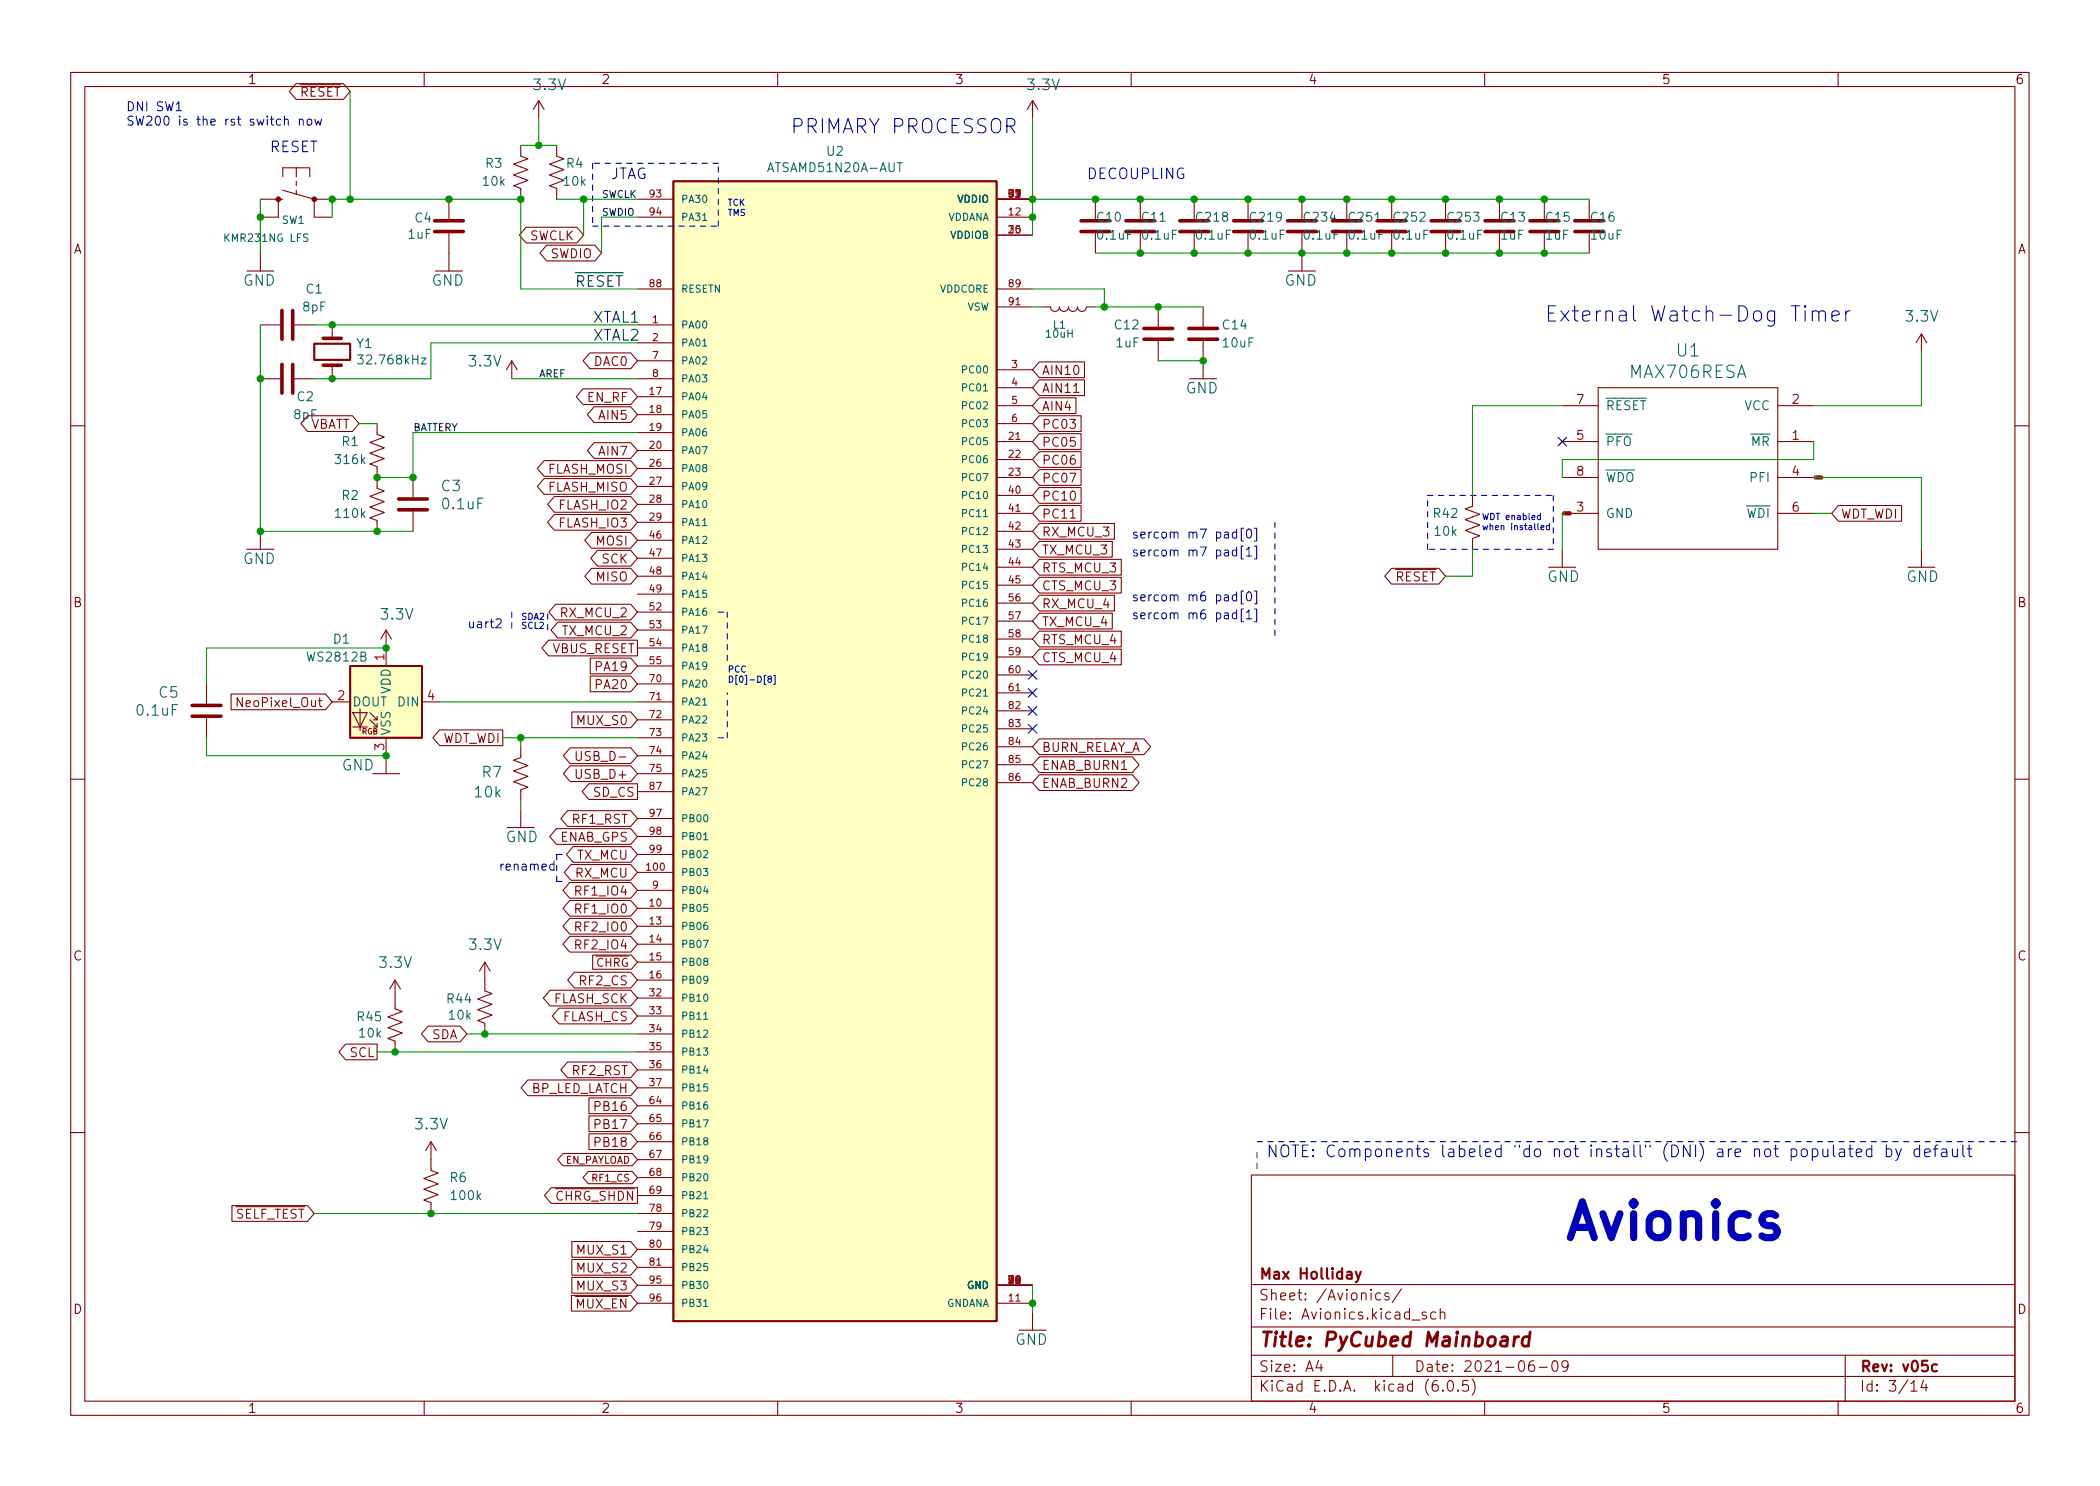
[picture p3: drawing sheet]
<svg xmlns="http://www.w3.org/2000/svg" width="297mm" height="210mm" viewBox="0 0 297 210" stroke-linecap="round" stroke-linejoin="round" font-family="sans-serif">
<g fill="none" stroke="#840000" stroke-width=".15">
<path d="M10 10.2h277v190.1h-277zM12 12.2h273v186.1h-273zM41.9 11.8h6.7l.9 1.1-.9 1.2h-6.7l-1-1.2zM60 10.2v2M76.2 14.2l-.8 1.3M76.2 14.2l.8 1.3M76.2 14.2v2.6M110 10.2v2M146 14.2v2.6M146 14.2l-.7 1.3M146 14.2l.8 1.3M160 10.2v2"/>
<path d="M210 10.2v2M260 10.2v2M34.9 38.3h3.8M36.8 28.2h3.2M36.8 35.8v2.5M39.4 28.2v2.5h-2.6M40 26.9l4.4 1.3M40 25v-1.3h3.8v1.3M41.9 23.7v1.3M41.9 25.6v.7M41.9 26.9v.7M44.4 28.2v2.5h2.6"/>
<path d="M44.4 28.2h2.6M61.6 38.3h3.8M63.5 28.2v2.8M63.5 33v5.3M73.7 20.6v1.5l1 .4-2.1 .7 2.1 .8-2.1 .8 2.1 .7-2.1 .8 1.1 .4v1.5M74.4 32.2h7.2l.9 1.1-.9 1.1h-7.2l-.9-1.1zM77.3 34.7h6.8l1 1.1-1 1.1h-6.8l-.9-1.1zM78.7 20.6v1.5l1.1 .4-2.1 .7 2.1 .8-2.1 .8 2.1 .7-2.1 .8 1 .4v1.5M90.2 30.7h5M90.2 28.2h5M141 30.7h5M141 33.3h5"/>
<path d="M141 28.2h5M154.9 28.2v2.8M154.9 33v2.8M161.3 28.2v2.8M161.3 33v2.8M168.9 28.2v2.8M168.9 33v2.8M176.5 28.2v2.8M176.5 33v2.8M182.2 38.3h3.9M184.1 28.2v2.8M184.1 33v5.3"/>
<path d="M190.5 28.2v2.8M190.5 33v2.8M196.8 28.2v2.8M196.8 33v2.8M204.5 28.2v2.8M204.5 33v2.8M212.1 28.2v2.8M212.1 33v2.8M218.4 28.2v2.8M218.4 33v2.8M224.8 28.2v2.8M224.8 33v2.8"/>
<path d="M36.8 46h2.8M36.8 53.6h2.8M41.7 46h2.7M41.7 53.6h2.7M43.5 58.8h6.3l1 1.1-1 1.1h-6.3l-.9-1.1zM47 46v1.9M47 51.7v1.9M53.3 59.9v1.6l1.1 .3-2.1 .8 2.1 .8-2.1 .7 2.1 .8-2.1 .8 1 .3v3.1l1.1 .4-2.1 .7 2.1 .8-2.1 .7 2.1 .8-2.1 .8 1 .4v1.5M72.4 51l-.8 1.3M72.4 51l.8 1.3M72.4 51v2.6M82.5 55h6.7l1 1.1-1 1.1h-6.7l-1-1.1z"/>
<path d="M83.4 49.9h5.8l1 1.1-1 1.2h-5.8l-.9-1.2zM84 57.6h5.2l1 1.1-1 1.1h-5.2l-.9-1.1zM90.2 46h5M90.2 56.1h5M90.2 58.7h5M90.2 48.5h5M90.2 51h5M90.2 53.6h5M90.2 40.9h5M141 52.3h5M141 54.9h5M141 57.4h5"/>
<path d="M141 59.9h5M141 40.9h5M141 43.4h5M147 58.8h5.9v2.2h-5.9l-1-1.1zM147 53.7h6.4v2.3h-6.4l-1-1.1zM147 51.2h6.4v2.2h-6.4l-1-1.1zM147 56.3h5.2v2.2h-5.2l-1-1.1zM147.3 43.4h1.3a.64 .64 0 0 0 .6 .7 .64 .64 0 0 0 .7-.7 .64 .64 0 0 0 .6 .7 .64 .64 0 0 0 .6-.7 .64 .64 0 0 0 .7 .7 .64 .64 0 0 0 .6-.7 .64 .64 0 0 0 .6 .7 .64 .64 0 0 0 .7-.7h1.2M151.9 55.5h.7M163.8 43.4v2.8M163.8 48.3v2.7M168.3 53.6h3.8"/>
<path d="M170.2 43.4v2.8M170.2 48.3v5.3M221 57.4h5.1M226.1 54.9h25.4v22.8h-25.4zM251.5 57.4h5M271.8 47.2v2.6M271.8 47.2l.7 1.3M271.8 47.2l-.8 1.3M10 60.2h2M34.9 77.7h3.8M36.8 75.2v2.5M58.4 67.6v2.8"/>
<path d="M58.4 72.4v2.8M77 65.2h12.2l1 1.1-1 1.1h-12.2l-1-1.1zM77 67.7h12.2l1 1.1-1 1.1h-12.2l-1-1.1zM78.4 72.8h10.8l1 1.1-1 1.1h-10.8l-.9-1.1zM78.4 70.3h10.8l1 1.1-1 1.1h-10.8l-.9-1.1zM83.7 75.3h5.5l1 1.1-1 1.2h-5.5l-1-1.2zM84 62.6h5.2l1 1.1-1 1.2h-5.2l-.9-1.2zM84.5 77.9h4.7l1 1.1-1 1.1h-4.7l-.9-1.1zM90.2 61.2h5M90.2 63.7h5M90.2 66.3h5M90.2 68.8h5"/>
<path d="M90.2 71.4h5M90.2 73.9h5M90.2 76.4h5M90.2 79h5M141 62.5h5M141 65h5M141 67.6h5M141 70.1h5M141 72.6h5M141 75.2h5M141 77.7h5M147 79.1h11.6v2.3h-11.6l-1-1.1z"/>
<path d="M147 74.1h10.6v2.2h-10.6l-1-1.1zM147 76.6h10.3v2.2h-10.3l-1-1.1zM147 69h5.9v2.2h-5.9l-1-1.1zM147 71.5h5.9v2.2h-5.9l-1-1.1zM147 66.4h5.9v2.3h-5.9l-1-1.1zM147 63.9h5.9v2.2h-5.9l-1-1.1zM147 61.4h5.9v2.2h-5.9l-1-1.1zM151.4 73.3h.7M208.3 70.1v1.5l-1 .4 2 .8-2 .7 2 .8-2 .8 2 .7-1 .4v1.5M221 62.5h5.1M221 67.6h5.1M221 72.6h5.1"/>
<path d="M221 77.7v2.6M221.2 72.4h.9l.2 .2-.2 .3h-.9l-.2-.3zM251.5 62.5h5M251.5 67.6h5M251.5 72.6h5M256.7 67.3h1l.2 .3-.2 .2h-1l-.2-.2zM260 71.5h9v2.2h-9l-.9-1.1zM271.8 77.7v2.6M285 60.2h2M29.2 96.8v2.8M32.7 98.2h13.3l1 1.1-1 1.1h-13.3zM34.3 98.7v1.3l-.8-1.3v1.3"/>
<path d="M47 99.3h2.5M54.6 89.1v5.1M54.6 89.1l-.8 1.3M54.6 89.1l.8 1.3M59.7 99.3h2.5M77.6 90.6h12.6v2.2h-12.6l-.9-1.1zM78.6 85.5h10.6l1 1.1-1 1.1h-10.6l-1-1.1zM78.9 88h10.3l1 1.1-1 1.2h-10.3l-1-1.2zM83.5 93.1h5.7l1 1.1-1 1.1h-5.7zM83.5 95.7h5.7l1 1.1-1 1.1h-5.7zM83.7 80.4h5.5l1 1.1-1 1.1h-5.5l-1-1.1zM90.2 81.5h5"/>
<path d="M90.2 84.1h5M90.2 86.6h5M90.2 89.1h5M90.2 91.7h5M90.2 94.2h5M90.2 96.8h5M90.2 99.3h5M141 80.3h5M141 82.8h5M141 85.3h5M141 87.9h5M141 90.4h5"/>
<path d="M141 93h5M141 95.5h5M141 98h5M147 81.7h11.6v2.2h-11.6l-1-1.1zM147 89.3h11.6v2.2h-11.6l-1-1.1zM147 86.8h10.3v2.2h-10.3l-1-1.1zM147 84.2h10.6v2.2h-10.6l-1-1.1zM147 91.8h11.6v2.3h-11.6l-1-1.1zM196.8 80.4h6.7l1 1.1-1 1.1h-6.7l-.9-1.1zM219.1 80.3h3.8M269.9 80.3h3.8M10 110.2h2"/>
<path d="M29.2 101.6v2.8M49.9 100.8h2l-1 2.1zM49.9 102.9h2M50.9 100.3v3.1M52.3 101.8l1 1.1v-.5M52.3 100.8l1 1v-.5M52.7 109.5h3.8M52.8 101.8h.5M54.6 104.4v5.1M62.2 103.3h8.9v2.2h-8.9l-1-1.1zM71.8 117.1h3.8M73.7 105.7v1.5l-1.1 .4 2.1 .7-2.1 .8 2.1 .7-2.1 .8 2.1 .8-1 .4v1.5"/>
<path d="M73.7 114.5v2.6M78.7 117.2h10.5l1 1.2-1 1.1h-10.5l-.9-1.1zM80.3 114.7h8.9l1 1.1-1 1.1h-8.9l-1-1.1zM80.6 105.8h8.6l1 1.1-1 1.1h-8.6l-.9-1.1zM80.6 108.4h8.6l1 1.1-1 1.1h-8.6l-.9-1.1zM80.9 100.7h8.3l1 1.1-1 1.2h-8.3zM81.1 119.8h8.1l1 1.1-1 1.1h-8.1l-1-1.1zM81.5 106.3v1.1l.2 .2 .4-.1 .1-.1v-1.1M83.3 110.9h6.9v2.2h-6.9l-1-1.1zM90.2 101.8h5M90.2 104.4h5M90.2 106.9h5"/>
<path d="M90.2 109.5h5M90.2 112h5M90.2 115.8h5M90.2 118.4h5M141 100.6h5M141 103.1h5M141 105.7h5M141 108.2h5M141 110.7h5M147 107.1h13.2l.9 1.1-.9 1.1h-13.2l-1-1.1zM147 104.5h14.8l1 1.2-1 1.1h-14.8l-1-1.1zM147 109.6h13.2l.9 1.1-.9 1.1h-13.2l-1-1.1z"/>
<path d="M285 110.2h2M55.9 138.7v4l1 .4-2 .8 2 .7-2 .8 2 .8-2 .7 1 .4v1.5M55.9 138.7l.7 1.2M55.9 138.7l-.8 1.2M68.6 136.1v4.1l1 .4-2 .7 2 .8-2 .8 2 .7-2 .8 1 .4v1.5M68.6 136.1l.7 1.3M68.6 136.1l-.8 1.3M80.6 127.4h8.6l1 1.1-1 1.1h-8.6l-1-1.1zM80.6 132.5h8.6l1 1.1-1 1.1h-8.6l-1-1.1zM80.6 124.9h8.6l1 1.1-1 1.1h-8.6l-1-1.1zM80.6 129.9h8.6l1 1.2-1 1.1h-8.6l-1-1.1zM80.8 122.3h8.4l1 1.1-1 1.1h-8.4l-1-1.1z"/>
<path d="M81.2 137.6h8l1 1.1-1 1.1h-8l-.9-1.1zM83.8 135.1h5.5l.9 1-.9 1h-5.5zM90.2 128.5h5M90.2 123.4h5M90.2 131.1h5M90.2 133.6h5M90.2 136.1h5M90.2 138.7h5M90.2 126h5M90.2 120.9h5M48.9 147.7h4.4v2.2h-4.4l-1-1.1zM60.6 145.2h4.5l.9 1.1-.9 1.1h-4.5l-1-1.1z"/>
<path d="M74.7 152.8h14.5l1 1.1-1 1.1h-14.5l-1-1.1zM77.8 140.1h11.4l1 1.1-1 1.1h-11.4l-1-1.1zM79.1 142.6h10.1l1 1.2-1 1.1h-10.1l-1-1.1zM80.3 150.3h8.9l1 1.1-1 1.1h-8.9l-1-1.1zM83.3 157.9h5.9l1 1.1-1 1.1h-5.9zM83.3 155.3h5.9l1 1.2-1 1.1h-5.9zM90.2 141.2h5M90.2 143.8h5M90.2 146.3h5M90.2 148.8h5M90.2 151.4h5M90.2 153.9h5"/>
<path d="M90.2 156.5h5M90.2 159h5M10 160.2h2M32.8 170.6h10.7l.9 1.1-.9 1.1h-10.7zM61 161.5v4.1l1 .4-2.1 .7 2.1 .8-2.1 .8 2.1 .7-2.1 .8 1.1 .4v1.5M61 161.5l.7 1.3M61 161.5l-.8 1.3M78 168h12.2v2.3h-12.2l-1-1.1zM79.6 163.2h9.8l.8 .9-.8 .8h-9.8l-.7-.8zM80.9 175.7h8.3l1 1.1-1 1.1h-8.3zM80.9 178.2h8.3l1 1.1-1 1.1h-8.3zM83.2 165.8h6.2l.8 .8-.8 .9h-6.2l-.7-.9z"/>
<path d="M83.3 160.4h5.9l1 1.1-1 1.1h-5.9zM90.2 161.5h5M90.2 164.1h5M90.2 166.6h5M90.2 169.2h5M90.2 171.7h5M90.2 174.2h5M90.2 176.8h5M90.2 179.3h5M177 166.3h108v32h-108zM285 160.2h2M60 198.3v2"/>
<path d="M80.8 183.3h8.4l1 1.1-1 1.1h-8.4zM80.9 180.7h8.3l1 1.2-1 1.1h-8.3zM90.2 184.4h5M90.2 181.9h5M110 198.3v2M141 184.4h5M141 181.9h5M144.1 188.2h3.9M146 185.7v2.5M160 198.3v2M177 194.8h108M177 191.8h108"/>
<path d="M177 187.8h108M177 181.8h108M186.5 192.5l-.4 1h1M186.9 193v1M195.3 183l-.4-.1-.3 .3v.4l.1 .3h.2h.4M196.4 183l-.3-.1-.2 .2v.3l.5 .1 .1 .1-.1 .3h-.1h-.4M197 191.8v3M198.2 182.4l-1.3 1.9M199.7 186.8h1.2M201.7 185.7l-.3-.1-.3 .2 .1 .3 .5 .1 .1 .1-.1 .3h-.1h-.5M203.1 185.7l-.5-.1-.2 .3v.4l.1 .3h.1h.5M203.7 185.8a.37 .37 0 0 1 .7 0v.8"/>
<path d="M203.7 185.1v1.5M204.1 196.7v.1h-.1l.1-.1v.1M204.9 195.4a.36 .36 0 0 1 .6 .2 .77 .77 0 0 1-.4 1.2 1 1 0 0 1-.2-1.4zM206.2 196.7l.1 .1h-.1h-.1l.1-.1v.1M207.6 195.3h-.7v.7l.2-.1 .5 .1 .1 .2-.1 .5-.2 .1h-.3l-.2-.1M208.2 195.1a1.72 1.72 0 0 1 0 2.3M210 198.3v2M216.9 192.5a.59 .59 0 0 0-.7 .7v.5l.2 .3h.4l.2-.1 .1-.5-.2-.2-.4-.1-.3 .3M217.7 193.5h1.2M219.7 192.6a.36 .36 0 0 1 .6 .2 .77 .77 0 0 1-.4 1.2 1 1 0 0 1-.2-1.4zM221.8 193.2l-.3 .3-.4-.1-.2-.2v-.4l.2-.2 .4-.1 .2 .2a.99 .99 0 0 1-.3 1.3h-.3M260 198.3v2"/>
<path d="M261 191.8v6.5M270.3 195.8l.4-.5v1.5M270.3 196.8h.9M272.1 195.3l-.4 1h.9M272.4 195.8v1"/>
</g>
<path d="M44.4 48.6h5.1v2.3h-5.1zM191.8 179.9l.3 1M192.5 179.9l-.5 1.4-.2 .1M274 193.1l-.4-.1-.3 .3v.4l.1 .3h.2h.4" fill="none" stroke="#840000" stroke-width=".3"/>
<path d="M214.3 189.1l-.2 1.4M214.8 189.1a.59 .59 0 0 0-.6 .4M216.3 189.2a.66 .66 0 0 0-1 .3v.6l.1 .3 .2 .1 .6-.1M216.4 188.5l-.2 2" fill="none" stroke="#840000" stroke-width=".4"/>
<g fill="none" stroke="#840000" stroke-width=".51">
<path d="M61.5 32.8h4M61.5 31.2h4M152.9 32.8h4.1M152.9 31.2h4.1M159.3 32.8h4M159.3 31.2h4M166.9 32.8h4M166.9 31.2h4M174.5 32.8h4.1M174.5 31.2h4.1M182.1 32.8h4.1M182.1 31.2h4.1"/>
<path d="M188.5 32.8h4M188.5 31.2h4M194.8 32.8h4.1M194.8 31.2h4.1M202.4 32.8h4.1M202.4 31.2h4.1M210.1 32.8h4M210.1 31.2h4M216.4 32.8h4.1M216.4 31.2h4.1M222.8 32.8h4M222.8 31.2h4"/>
<path d="M39.9 43.9v4.1M39.9 51.6v4M41.4 43.9v4.1M41.4 51.6v4M45.7 47.9h2.6M45.7 51.7h2.6M161.8 46.5h4.1M161.8 48h4.1M168.1 46.5h4.1M168.1 48h4.1M56.4 72.1h4.1M56.4 70.6h4.1"/>
<path d="M27.2 99.8h4M27.2 101.3h4"/>
</g>
<g fill="#ffffc2" stroke="#ffffc2" stroke-width=".14">
<path d="M95.2 25.6h45.8v161.3h-45.8z"/>
<path d="M49.5 94.2h10.2v10.2h-10.2z"/>
</g>
<path d="M95.2 25.6h45.8v161.3h-45.8zM49.5 94.2h10.2v10.2h-10.2z" fill="none" stroke="#840000" stroke-width=".25"/>
<path d="M99.4 31.2h.6M126.9 23h.7M50.6 50.2h.8l-.5 .5 .4 .1v.6l-.2 .1h-.3l-.2-.1M59.6 50.6h.7l-.7 .9h.7M99.4 49h.6M99.4 74.4h.6M99.4 99.8h.6M99.5 118.8h.6M99.5 144.2h.6M99.5 169.6h.6M99.5 184.9h.6" fill="none" stroke="#006464" stroke-width=".15"/>
<g fill="#840000" stroke="#840000" stroke-width=".14">
<circle cx="44.4" cy="28.2" r=".33"/>
<circle cx="39.4" cy="28.2" r=".33"/>
</g>
<g fill="none" stroke="#0000c2" stroke-width=".15">
<path d="M24.9 15.7h.8M40.2 17l.2-.1h.3l.1 .8M42.3 17l.2-.1h.3l.1 .8M42.3 16.9v.8M43.6 16.9h.3l.2 .2v.4l-.2 .2-.3-.1-.2-.1v-.4zM44.5 16.9l.3 .8 .2-.6 .3 .6 .2-.8M255.3 43.3l-.1 .1 .1 .1 .1-.1-.1-.1v.2M255.3 44v1.4M256.3 44.2a.54 .54 0 0 1 1 .1v1.1M256.3 44v1.4M257.3 44.3l.1-.2 .2-.1 .5 .1 .1 .2v1.1M259.1 44.7l1.1-.2-.1-.4-.7-.1-.2 .1-.1 .2v.8l.1 .2 .2 .1 .7-.1"/>
<path d="M261.1 44v1.4M261.7 44a.55 .55 0 0 0-.6 .4M174.9 77.9l-.3-.1-.3 .3v.3l.1 .2h.5M174.9 75.3h-.3l-.3 .2v.4l.1 .2h.5M174.9 74.9v1.2M174.9 77.4v1.3M175.9 77.3h-.3v1.8h.3M175.9 74.7h-.3v1.9h.3M176.3 77.8l.4-.4v1.3M176.3 78.7h.7M176.4 75l.2-.1a.69 .69 0 0 1 .3 1.1l-.2 .1a.69 .69 0 0 1-.3-1.1zM177.5 77.3h.3v1.8h-.3"/>
<path d="M177.5 74.7h.3v1.9h-.3M217.9 73l-.3-.1-.1 .2v.4h.4M217.9 72.6v.9M218 74.7l.4-.1-.1-.2h-.2l-.1 .1v.4h.3M219.2 74.4h-.3l-.2 .1 .1 .4h.4M219.2 74.1v.9M70.2 87.7l.1-.1h.4l.1 .1 .1 .2-.1 .2-.7 .7h.8M108.3 95.6h-.2v1.2h.2M108.8 96l-.2-.1 .1-.2h.3l.1 .3-.4 .1-.1 .1 .1 .3h.1h.2l.1-.1v-.3l-.1-.1M109.4 95.6h.2v1.2h-.2M174.9 84.2h-.3l-.3 .2v.4l.1 .2h.5M174.9 86.8l-.3-.1-.3 .3v.3l.1 .2h.5"/>
<path d="M174.9 83.7v1.3M174.9 86.3v1.3M175.9 83.6h-.3v1.8h.3M175.9 86.2h-.3v1.8h.3M176.3 86.7l.4-.4v1.3M176.3 87.6h.7M176.4 83.9l.2-.2a.69 .69 0 0 1 .3 1.2l-.2 .1a.69 .69 0 0 1-.3-1.1zM177.5 83.6h.3v1.8h-.3M177.5 86.2h.3v1.8h-.3M70.9 122.3v.8M71.2 122.3h-.2l-.1 .2M259.3 162v1.4l.3 .3"/>
<path d="M260.2 162.6h.2h.4l.1 1.1M260.9 163h-.5a.32 .32 0 0 0-.3 .3 .32 .32 0 0 0 .3 .4l.5-.1M261.5 162.6h.6M261.7 162v1.4l.1 .2 .3 .1M262.6 163.1l.7-.1v-.4h-.5l-.2 .2v.8l.2 .1 .5-.1M264.8 162.6h-.5l-.3 .3v.4l.1 .3 .2 .1 .5-.1M264.8 162v1.7M266.8 162.6h.5l.3 .3v.4l-.2 .3-.1 .1-.5-.1M266.8 162v1.7M268.1 162.6l.4 1.1M268.9 162.6l-.5 1.5-.3 .1M271.5 162.6h-.4l-.4 .3v.4l.2 .3 .2 .1 .4-.1"/>
<path d="M271.5 162v1.7M272.2 163.1l.8-.1-.1-.4h-.4l-.3 .2 .1 .8 .2 .1 .4-.1M273.5 162.6h.6M274.1 162l-.3 .1-.1 .1v1.5M274.7 162.6h.1h.5l.1 1.1M275.4 163h-.6a.32 .32 0 0 0-.2 .3 .32 .32 0 0 0 .2 .4l.6-.1M276.2 162.6v1a.45 .45 0 0 0 .7-.1M276.9 162.6v1.1M277.7 162v1.4l.2 .3M278.3 162.6h.6M278.5 162v1.4l.1 .2 .3 .1"/>
</g>
<g fill="none" stroke="#0000c2" stroke-width=".15" stroke-dasharray=".8 .8">
<path d="M83.8 23.1v8.9M83.8 32h17.8M101.6 23.1h-17.8M101.6 32v-8.9M180.3 73.9v16.5M201.9 70.1h17.8M201.9 77.7v-7.6M219.7 70.1v7.6M219.7 77.7h-17.8M72.4 86.6v2.5M77.5 89.1v-2.5M101.6 86.6h1.3"/>
<path d="M102.9 86.6v7.6M101.6 104.4h1.3M102.9 104.4v-6.4M78.7 124.7h1.3M78.7 120.9v3.8M78.7 120.9h1.3M177.8 165.3v-2.5M177.8 161.5h107.9"/>
</g>
<g fill="none" stroke="#009600" stroke-width=".15">
<path d="M49.5 12.9v15.3M76.2 16.8v3.8M146 16.8v16.5M36.8 28.2v7.6M47 30.7v-2.5h26.7v12.7h16.5M73.7 20.6h5M78.7 28.2h11.5M82.5 28.2v5.1M90.2 30.7h-5.1v5.1M146 28.2h78.8M154.9 35.8h69.9M36.8 46v29.2h21.6"/>
<path d="M44.4 46h45.8M50.8 59.9h2.5M72.4 53.6h17.8M90.2 48.5h-29.2v5.1h-16.6M146 43.4h1.3M146 40.9h10.2v2.5M154.9 43.4h15.3M163.8 51h6.4M221 57.4h-12.7v12.7M271.8 49.8v7.6h-15.3M90.2 61.2h-31.8v6.4h-5.1M208.3 77.7v3.8h-3.8"/>
<path d="M221 72.6v5.1M256.5 67.6h15.3v10.1M256.5 62.5v2.5h-35.5v2.6M256.5 72.6h2.6M54.6 91.7h-25.4v5.1M62.2 99.3h28M29.2 104.4v2.5h25.4M71.1 104.4h19.1M73.7 104.4v1.3M73.7 113.3v1.2M53.3 148.8h36.9M66 146.3h24.2"/>
<path d="M44.4 171.7h45.8M146 181.9v3.8"/>
</g>
<path d="M220.4 61.9l1.2 1.2M221.6 61.9l-1.2 1.2M145.4 100l1.3 1.2M145.4 94.9l1.3 1.2M145.4 97.4l1.3 1.2M146.7 100l-1.3 1.2M146.7 94.9l-1.3 1.2M146.7 97.4l-1.3 1.2M145.4 102.5l1.3 1.2M146.7 102.5l-1.3 1.2" fill="none" stroke="#000084" stroke-width=".15"/>
<g fill="#009600" stroke="#009600" stroke-width=".15">
<circle cx="212.1" cy="28.2" r=".46"/>
<circle cx="212.1" cy="35.8" r=".46"/>
<circle cx="218.4" cy="35.8" r=".46"/>
<circle cx="218.4" cy="28.2" r=".46"/>
<circle cx="168.9" cy="28.2" r=".46"/>
<circle cx="176.5" cy="35.8" r=".46"/>
<circle cx="176.5" cy="28.2" r=".46"/>
<circle cx="168.9" cy="35.8" r=".46"/>
<circle cx="190.5" cy="28.2" r=".46"/>
<circle cx="196.8" cy="28.2" r=".46"/>
<circle cx="190.5" cy="35.8" r=".46"/>
<circle cx="170.2" cy="51" r=".46"/>
<circle cx="156.2" cy="43.4" r=".46"/>
<circle cx="163.8" cy="43.4" r=".46"/>
<circle cx="161.3" cy="35.8" r=".46"/>
<circle cx="161.3" cy="28.2" r=".46"/>
<circle cx="196.8" cy="35.8" r=".46"/>
<circle cx="204.5" cy="28.2" r=".46"/>
<circle cx="204.5" cy="35.8" r=".46"/>
<circle cx="184.1" cy="35.8" r=".46"/>
<circle cx="184.1" cy="28.2" r=".46"/>
<circle cx="146" cy="30.7" r=".46"/>
<circle cx="154.9" cy="28.2" r=".46"/>
<circle cx="146" cy="184.4" r=".46"/>
<circle cx="55.9" cy="148.8" r=".46"/>
<circle cx="68.6" cy="146.3" r=".46"/>
<circle cx="54.6" cy="91.7" r=".46"/>
<circle cx="54.6" cy="106.9" r=".46"/>
<circle cx="73.7" cy="104.4" r=".46"/>
<circle cx="47" cy="28.2" r=".46"/>
<circle cx="49.5" cy="28.2" r=".46"/>
<circle cx="47" cy="53.6" r=".46"/>
<circle cx="47" cy="46" r=".46"/>
<circle cx="36.8" cy="53.6" r=".46"/>
<circle cx="36.8" cy="30.7" r=".46"/>
<circle cx="82.5" cy="28.2" r=".46"/>
<circle cx="76.2" cy="20.6" r=".46"/>
<circle cx="73.7" cy="28.2" r=".46"/>
<circle cx="146" cy="28.2" r=".46"/>
<circle cx="53.3" cy="67.6" r=".46"/>
<circle cx="58.4" cy="67.6" r=".46"/>
<circle cx="36.8" cy="75.2" r=".46"/>
<circle cx="53.3" cy="75.2" r=".46"/>
<circle cx="61" cy="171.7" r=".46"/>
<circle cx="63.5" cy="28.2" r=".46"/>
</g>
<text font-size="7.1" fill="#0000c2" x="221" y="175.4">Avionics</text>
<text font-size="3" fill="#0000c2" x="218.4" y="45.5">External Watch-Dog Timer</text>
<text font-size="2.8" fill="#0000c2" x="111.8" y="18.9">PRIMARY PROCESSOR</text>
<text font-size="2.8" fill="#840000" x="178" y="190.6">Title: PyCubed Mainboard</text>
<g font-size="2.4" fill="#006464">
<text x="230.6" y="53.5">MAX706RESA</text>
<text x="237.2" y="50.5">U1</text>
</g>
<text font-size="2.3" fill="#0000c2" x="179.1" y="163.7">NOTE: Components labeled &quot;do not install&quot; (DNI) are not populated by default</text>
<g font-size="2.1" fill="#006464">
<text x="75.6" y="12.7">3.3V</text>
<text x="145.4" y="12.7">3.3V</text>
<text x="34.3" y="40.4">GND</text>
<text x="61" y="40.4">GND</text>
<text x="181.7" y="40.4">GND</text>
<text x="269.7" y="45.5">3.3V</text>
<text x="66.4" y="51.9">3.3V</text>
<text x="167.7" y="55.7">GND</text>
<text x="62.5" y="69.5">C3</text>
<text x="62.7" y="72.1">0.1uF</text>
<text x="34.3" y="79.8">GND</text>
<text x="218.8" y="82.3">GND</text>
<text x="269.6" y="82.3">GND</text>
<text x="54" y="87.7">3.3V</text>
<text x="19.5" y="101.3">0.1uF</text>
<text x="22.5" y="98.7">C5</text>
<text x="48.3" y="109">GND</text>
<text x="67.3" y="112.8">10k</text>
<text x="68.2" y="110">R7</text>
<text x="71.5" y="119.2">GND</text>
<text x="53.8" y="137">3.3V</text>
<text x="66.5" y="134.4">3.3V</text>
<text x="58.8" y="159.8">3.3V</text>
<text x="143.6" y="190.3">GND</text>
</g>
<g font-size="2.1" fill="#0000c2">
<text x="38.1" y="21.5">RESET</text>
<text x="86.4" y="25.3">JTAG</text>
<text x="153.7" y="25.3">DECOUPLING</text>
</g>
<g font-size="2.1" fill="#0f0f0f">
<text x="81.3" y="40.6">~{RESET}</text>
<text x="83.8" y="45.7">XTAL1</text>
<text x="83.8" y="48.2">XTAL2</text>
</g>
<g font-size="2.1" fill="#840000">
<text x="178" y="184">Sheet: /Avionics/</text>
<text x="178" y="181">Max Holliday</text>
<text x="178" y="186.7">File: Avionics.kicad_sch</text>
<text x="178" y="196.9">KiCad E.D.A. kicad (6.0.5)</text>
<text x="178" y="194.1">Size: A4</text>
<text x="200" y="194.1">Date: 2021-06-09</text>
<text x="263" y="194.1">Rev: v05c</text>
<text x="263" y="196.9">Id: 3/14</text>
</g>
<g font-size="1.8" fill="#840000">
<text x="35" y="11.9">1</text>
<text x="85" y="11.9">2</text>
<text x="135" y="11.9">3</text>
<text x="185" y="11.9">4</text>
<text x="235" y="11.9">5</text>
<text x="285" y="11.9">6</text>
<text x="41" y="13.7">~{RESET}</text>
<text x="10.3" y="35.9">A</text>
<text x="74.8" y="34">SWCLK</text>
<text x="285.3" y="35.9">A</text>
<text x="77.8" y="36.5">SWDIO</text>
<text x="84.1" y="51.8">DAC0</text>
<text x="147.3" y="53">AIN10</text>
<text x="83.1" y="56.9">EN_RF</text>
<text x="84.9" y="59.4">AIN5</text>
<text x="147.3" y="55.6">AIN11</text>
<text x="147.3" y="58.1">AIN4</text>
<text x="43.6" y="60.7">VBATT</text>
<text x="84.9" y="64.5">AIN7</text>
<text x="147.3" y="60.7">PC03</text>
<text x="147.3" y="65.7">PC06</text>
<text x="147.3" y="63.2">PC05</text>
<text x="77.5" y="67">FLASH_MOSI</text>
<text x="77.5" y="69.6">FLASH_MISO</text>
<text x="147.3" y="70.8">PC10</text>
<text x="147.3" y="68.3">PC07</text>
<text x="79.2" y="74.6">FLASH_IO3</text>
<text x="79.2" y="72.1">FLASH_IO2</text>
<text x="84.4" y="77.2">MOSI</text>
<text x="147.3" y="75.9">RX_MCU_3</text>
<text x="147.3" y="73.4">PC11</text>
<text x="260.3" y="73.4">WDT_WDI</text>
<text x="84.4" y="82.3">MISO</text>
<text x="85.2" y="79.7">SCK</text>
<text x="147.3" y="81">RTS_MCU_3</text>
<text x="147.3" y="83.5">CTS_MCU_3</text>
<text x="147.3" y="78.4">TX_MCU_3</text>
<text x="195.9" y="82.3">~{RESET}</text>
<text x="10.3" y="85.9">B</text>
<text x="79.5" y="87.3">RX_MCU_2</text>
<text x="79.7" y="89.9">TX_MCU_2</text>
<text x="147.3" y="88.6">TX_MCU_4</text>
<text x="147.3" y="86.1">RX_MCU_4</text>
<text x="285.3" y="85.9">B</text>
<text x="78.1" y="92.4">VBUS_RESET</text>
<text x="84.5" y="95">PA19</text>
<text x="147.3" y="91.1">RTS_MCU_4</text>
<text x="147.3" y="93.7">CTS_MCU_4</text>
<text x="34.2" y="100">NeoPixel_Out</text>
<text x="84.5" y="97.5">PA20</text>
<text x="62.4" y="105.1">WDT_WDI</text>
<text x="81.8" y="102.6">MUX_S0</text>
<text x="82.3" y="107.7">USB_D-</text>
<text x="147.3" y="106.4">BURN_RELAY_A</text>
<text x="81.9" y="110.2">USB_D+</text>
<text x="84" y="112.7">SD_CS</text>
<text x="147.3" y="108.9">ENAB_BURN1</text>
<text x="147.3" y="111.5">ENAB_BURN2</text>
<text x="79.2" y="119.1">ENAB_GPS</text>
<text x="81" y="116.5">RF1_RST</text>
<text x="81.4" y="124.2">RX_MCU</text>
<text x="81.6" y="121.6">TX_MCU</text>
<text x="81.7" y="129.2">RF1_IO0</text>
<text x="81.7" y="126.7">RF1_IO4</text>
<text x="81.7" y="131.8">RF2_IO0</text>
<text x="10.3" y="135.9">C</text>
<text x="81.7" y="134.3">RF2_IO4</text>
<text x="285.3" y="135.9">C</text>
<text x="78.3" y="141.9">FLASH_SCK</text>
<text x="82.1" y="139.4">RF2_CS</text>
<text x="49.5" y="149.6">SCL</text>
<text x="61" y="147">SDA</text>
<text x="79.6" y="144.5">FLASH_CS</text>
<text x="74.9" y="154.6">BP_LED_LATCH</text>
<text x="81" y="152.1">RF2_RST</text>
<text x="84.5" y="159.7">PB17</text>
<text x="84.5" y="157.2">PB16</text>
<text x="84.5" y="162.3">PB18</text>
<text x="31.8" y="172.4">~{SELF_TEST}</text>
<text x="77.3" y="169.9">~{CHRG_SHDN}</text>
<text x="81.8" y="177.5">MUX_S1</text>
<text x="10.3" y="185.9">D</text>
<text x="80.2" y="185.1">~{MUX_EN}</text>
<text x="81.8" y="182.6">MUX_S3</text>
<text x="81.8" y="180">MUX_S2</text>
<text x="285.3" y="185.9">D</text>
<text x="35" y="199.9">1</text>
<text x="85" y="199.9">2</text>
<text x="135" y="199.9">3</text>
<text x="185" y="199.9">4</text>
<text x="235" y="199.9">5</text>
<text x="285" y="199.9">6</text>
</g>
<g font-size="1.8" fill="#0000c2">
<text x="17.8" y="15.7">DNI SW1</text>
<text x="17.8" y="17.8">SW200 is the rst switch now</text>
<text x="160" y="76.2">sercom m7 pad[0]</text>
<text x="160" y="78.7">sercom m7 pad[1]</text>
<text x="66" y="88.9">uart2</text>
<text x="160" y="85.1">sercom m6 pad[0]</text>
<text x="160" y="87.6">sercom m6 pad[1]</text>
<text x="71.4" y="123.2">renamed</text>
</g>
<g font-size="1.8" fill="#006464">
<text x="68.7" y="23.7">R3</text>
<text x="80.1" y="23.7">R4</text>
<text x="117" y="22">U2</text>
<text x="68.4" y="26.3">10k</text>
<text x="79.8" y="26.3">10k</text>
<text x="109" y="24.4">ATSAMD51N20A-AUT</text>
<text x="57.8" y="33.8">1uF</text>
<text x="58.7" y="31.5">C4</text>
<text x="155.2" y="31.4">C10</text>
<text x="155.3" y="33.9">0.1uF</text>
<text x="161.6" y="31.4">C11</text>
<text x="161.7" y="33.9">0.1uF</text>
<text x="169.3" y="33.9">0.1uF</text>
<text x="169.3" y="31.4">C218</text>
<text x="176.9" y="33.9">0.1uF</text>
<text x="176.9" y="31.4">C219</text>
<text x="184.6" y="33.9">0.1uF</text>
<text x="184.6" y="31.4">C234</text>
<text x="190.9" y="33.9">0.1uF</text>
<text x="190.9" y="31.4">C251</text>
<text x="197.3" y="33.9">0.1uF</text>
<text x="197.3" y="31.4">C252</text>
<text x="204.9" y="33.9">0.1uF</text>
<text x="204.9" y="31.4">C253</text>
<text x="212.3" y="33.9">1uF</text>
<text x="212.4" y="31.4">C13</text>
<text x="218.7" y="33.9">1uF</text>
<text x="218.7" y="31.4">C15</text>
<text x="225.1" y="31.4">C16</text>
<text x="225.1" y="33.9">10uF</text>
<text x="43.3" y="41.5">C1</text>
<text x="42.9" y="44.1">8pF</text>
<text x="157.7" y="46.6">C12</text>
<text x="173" y="46.6">C14</text>
<text x="50.5" y="49.2">Y1</text>
<text x="51.1" y="51.6">32.768kHz</text>
<text x="157.9" y="49.1">1uF</text>
<text x="173.1" y="49.1">10uF</text>
<text x="41.6" y="59.3">8pF</text>
<text x="42" y="56.8">C2</text>
<text x="227.1" y="58">~{RESET}</text>
<text x="246.7" y="58">VCC</text>
<text x="47.6" y="65.7">316k</text>
<text x="48.4" y="63.1">R1</text>
<text x="227.1" y="63.1">~{PFO}</text>
<text x="246.3" y="63.1">~{MR}</text>
<text x="48.4" y="70.7">R2</text>
<text x="227.1" y="68.2">~{WDO}</text>
<text x="247.7" y="68.2">PFI</text>
<text x="47.6" y="73.3">110k</text>
<text x="202.8" y="73.3">R42</text>
<text x="203" y="75.8">10k</text>
<text x="227.1" y="73.3">GND</text>
<text x="245.6" y="73.3">~{WDI}</text>
<text x="43.6" y="93.6">WS2812B</text>
<text x="47.2" y="91.1">D1</text>
<text x="49.8" y="99.9">DOUT</text>
<text x="55.2" y="98.2" transform="rotate(-90 55.2 98.2)">VDD</text>
<text x="56.4" y="99.9">DIN</text>
<text x="55.2" y="104.1" transform="rotate(-90 55.2 104.1)">VSS</text>
<text x="63.3" y="142">R44</text>
<text x="50.6" y="144.5">R45</text>
<text x="50.9" y="146.8">10k</text>
<text x="63.6" y="144.3">10k</text>
<text x="63.7" y="167.3">R6</text>
<text x="63.9" y="169.8">100k</text>
</g>
<g font-size="1.8" fill="#a90000">
<text x="223" y="57.1">7</text>
<text x="253.5" y="57.1">2</text>
<text x="223" y="62.2">5</text>
<text x="253.5" y="62.2">1</text>
<text x="223" y="67.3">8</text>
<text x="253.5" y="67.3">4</text>
<text x="223" y="72.4">3</text>
<text x="253.5" y="72.4">6</text>
<text x="54.4" y="93.5" transform="rotate(-90 54.4 93.5)">1</text>
<text x="47.8" y="99.1">2</text>
<text x="60.5" y="99.1">4</text>
<text x="54.4" y="106.2" transform="rotate(-90 54.4 106.2)">3</text>
</g>
<text font-size="1.6" fill="#840000" x="83.1" y="136.8">~{CHRG}</text>
<g font-size="1.5" fill="#006464">
<text x="32" y="34.2">KMR231NG LFS</text>
<text x="39.9" y="31.7">SW1</text>
<text x="148" y="47.8">10uH</text>
<text x="149" y="46.5">L1</text>
</g>
<g font-size="1.4" fill="#0f0f0f">
<text x="85.1" y="28">SWCLK</text>
<text x="85.1" y="30.5">SWDIO</text>
<text x="76.2" y="53.4">AREF</text>
<text x="58.4" y="61">BATTERY</text>
</g>
<g font-size="1.4" fill="#a90000">
<text x="91.9" y="27.9">93</text>
<text x="142.7" y="27.9">51</text>
<text x="91.9" y="30.5">94</text>
<text x="142.7" y="30.5">12</text>
<text x="142.7" y="33">30</text>
<text x="91.9" y="40.6">88</text>
<text x="142.7" y="40.6">89</text>
<text x="92.3" y="45.7">1</text>
<text x="142.7" y="43.2">91</text>
<text x="92.3" y="48.3">2</text>
<text x="92.3" y="50.8">7</text>
<text x="92.3" y="53.3">8</text>
<text x="143.1" y="52.1">3</text>
<text x="91.9" y="55.9">17</text>
<text x="91.9" y="58.4">18</text>
<text x="143.1" y="54.6">4</text>
<text x="143.1" y="57.1">5</text>
<text x="143.1" y="59.7">6</text>
<text x="91.9" y="61">19</text>
<text x="91.9" y="63.5">20</text>
<text x="142.7" y="62.2">21</text>
<text x="142.7" y="64.8">22</text>
<text x="91.9" y="66">26</text>
<text x="91.9" y="68.6">27</text>
<text x="91.9" y="71.1">28</text>
<text x="142.7" y="67.3">23</text>
<text x="142.7" y="69.8">40</text>
<text x="91.9" y="73.7">29</text>
<text x="91.9" y="76.2">46</text>
<text x="142.7" y="72.4">41</text>
<text x="142.7" y="74.9">42</text>
<text x="142.7" y="77.5">43</text>
<text x="91.9" y="78.7">47</text>
<text x="91.9" y="81.3">48</text>
<text x="91.9" y="83.8">49</text>
<text x="142.7" y="80">44</text>
<text x="142.7" y="82.5">45</text>
<text x="91.9" y="86.4">52</text>
<text x="91.9" y="88.9">53</text>
<text x="142.7" y="85.1">56</text>
<text x="142.7" y="87.6">57</text>
<text x="91.9" y="91.4">54</text>
<text x="91.9" y="94">55</text>
<text x="142.7" y="90.2">58</text>
<text x="142.7" y="92.7">59</text>
<text x="142.7" y="95.2">60</text>
<text x="91.9" y="96.5">70</text>
<text x="91.9" y="99.1">71</text>
<text x="91.9" y="101.6">72</text>
<text x="142.7" y="97.8">61</text>
<text x="142.7" y="100.3">82</text>
<text x="91.9" y="104.1">73</text>
<text x="91.9" y="106.7">74</text>
<text x="142.7" y="102.9">83</text>
<text x="142.7" y="105.4">84</text>
<text x="142.7" y="107.9">85</text>
<text x="91.9" y="109.2">75</text>
<text x="91.9" y="111.8">87</text>
<text x="142.7" y="110.5">86</text>
<text x="91.9" y="115.6">97</text>
<text x="91.9" y="118.1">98</text>
<text x="91.5" y="123.2">100</text>
<text x="91.9" y="120.6">99</text>
<text x="92.3" y="125.7">9</text>
<text x="91.9" y="128.3">10</text>
<text x="91.9" y="130.8">13</text>
<text x="91.9" y="133.3">14</text>
<text x="91.9" y="135.9">15</text>
<text x="91.9" y="138.4">16</text>
<text x="91.9" y="141">32</text>
<text x="91.9" y="143.5">33</text>
<text x="91.9" y="146">34</text>
<text x="91.9" y="148.6">35</text>
<text x="91.9" y="151.1">36</text>
<text x="91.9" y="153.7">37</text>
<text x="91.9" y="156.2">64</text>
<text x="91.9" y="158.7">65</text>
<text x="91.9" y="161.3">66</text>
<text x="91.9" y="163.8">67</text>
<text x="91.9" y="166.4">68</text>
<text x="91.9" y="168.9">69</text>
<text x="91.9" y="171.4">78</text>
<text x="91.9" y="174">79</text>
<text x="91.9" y="176.5">80</text>
<text x="91.9" y="179.1">81</text>
<text x="91.9" y="181.6">95</text>
<text x="91.9" y="184.1">96</text>
<text x="142.7" y="184.1">11</text>
<text x="142.7" y="181.6">31</text>
</g>
<g font-size="1.4" fill="#006464">
<text x="96.3" y="28.7">PA30</text>
<text x="135.5" y="28.7">VDDIO</text>
<text x="96.3" y="31.2">PA31</text>
<text x="133.9" y="31.2">VDDANA</text>
<text x="134.5" y="33.8">VDDIOB</text>
<text x="96.3" y="41.4">RESETN</text>
<text x="132.9" y="41.4">VDDCORE</text>
<text x="96.3" y="46.5">PA00</text>
<text x="136.7" y="43.9">VSW</text>
<text x="96.3" y="49">PA01</text>
<text x="96.3" y="51.6">PA02</text>
<text x="136.4" y="52.8">PC00</text>
<text x="96.3" y="56.6">PA04</text>
<text x="96.3" y="59.2">PA05</text>
<text x="96.3" y="54.1">PA03</text>
<text x="136.4" y="55.4">PC01</text>
<text x="136.4" y="57.9">PC02</text>
<text x="96.3" y="61.7">PA06</text>
<text x="96.3" y="64.3">PA07</text>
<text x="136.4" y="63">PC05</text>
<text x="136.4" y="65.5">PC06</text>
<text x="136.4" y="60.4">PC03</text>
<text x="96.3" y="66.8">PA08</text>
<text x="96.3" y="69.3">PA09</text>
<text x="96.3" y="71.9">PA10</text>
<text x="136.4" y="68.1">PC07</text>
<text x="136.4" y="70.6">PC10</text>
<text x="96.3" y="74.4">PA11</text>
<text x="96.3" y="77">PA12</text>
<text x="136.4" y="73.1">PC11</text>
<text x="136.4" y="75.7">PC12</text>
<text x="96.3" y="79.5">PA13</text>
<text x="96.3" y="82">PA14</text>
<text x="136.4" y="78.2">PC13</text>
<text x="136.4" y="80.8">PC14</text>
<text x="136.4" y="83.3">PC15</text>
<text x="96.3" y="84.6">PA15</text>
<text x="96.3" y="87.1">PA16</text>
<text x="96.3" y="89.7">PA17</text>
<text x="136.4" y="85.8">PC16</text>
<text x="136.4" y="88.4">PC17</text>
<text x="96.3" y="92.2">PA18</text>
<text x="96.3" y="94.7">PA19</text>
<text x="136.4" y="90.9">PC18</text>
<text x="136.4" y="93.5">PC19</text>
<text x="96.3" y="97.3">PA20</text>
<text x="96.3" y="99.8">PA21</text>
<text x="136.4" y="96">PC20</text>
<text x="136.4" y="98.5">PC21</text>
<text x="136.4" y="101.1">PC24</text>
<text x="96.3" y="102.4">PA22</text>
<text x="96.3" y="104.9">PA23</text>
<text x="96.3" y="107.4">PA24</text>
<text x="136.4" y="103.6">PC25</text>
<text x="136.4" y="106.2">PC26</text>
<text x="96.3" y="110">PA25</text>
<text x="96.3" y="112.5">PA27</text>
<text x="136.4" y="108.7">PC27</text>
<text x="136.4" y="111.2">PC28</text>
<text x="96.3" y="116.3">PB00</text>
<text x="96.3" y="118.9">PB01</text>
<text x="96.3" y="123.9">PB03</text>
<text x="96.3" y="121.4">PB02</text>
<text x="96.3" y="129">PB05</text>
<text x="96.3" y="131.6">PB06</text>
<text x="96.3" y="126.5">PB04</text>
<text x="96.3" y="134.1">PB07</text>
<text x="96.3" y="136.6">PB08</text>
<text x="96.3" y="139.2">PB09</text>
<text x="96.3" y="141.7">PB10</text>
<text x="96.3" y="144.3">PB11</text>
<text x="96.3" y="146.8">PB12</text>
<text x="96.3" y="149.3">PB13</text>
<text x="96.3" y="151.9">PB14</text>
<text x="96.3" y="154.4">PB15</text>
<text x="96.3" y="157">PB16</text>
<text x="96.3" y="159.5">PB17</text>
<text x="96.3" y="162">PB18</text>
<text x="96.3" y="164.6">PB19</text>
<text x="96.3" y="167.1">PB20</text>
<text x="96.3" y="169.7">PB21</text>
<text x="96.3" y="172.2">PB22</text>
<text x="96.3" y="174.7">PB23</text>
<text x="96.3" y="177.3">PB24</text>
<text x="96.3" y="179.8">PB25</text>
<text x="96.3" y="182.4">PB30</text>
<text x="96.3" y="184.9">PB31</text>
<text x="133.7" y="184.9">GNDANA</text>
<text x="136.8" y="182.4">GND</text>
</g>
<g font-size="1.4" fill="#840000">
<text x="79.8" y="164.6">EN_PAYLOAD</text>
<text x="83.9" y="167.2">RF1_CS</text>
</g>
<g font-size="1.2" fill="#0000c2">
<text x="102.9" y="29.1">TCK</text>
<text x="102.9" y="30.5">TMS</text>
<text x="209.5" y="73.6">WDT enabled</text>
<text x="209.5" y="75">when installed</text>
<text x="73.7" y="89">SCL2</text>
<text x="73.7" y="87.7">SDA2</text>
<text x="102.9" y="95.2">PCC</text>
<text x="102.9" y="96.6">D[0]-D[8]</text>
</g>
<text font-size="1.1" fill="#840000" x="51.1" y="103.9">RGB</text>
<g font-size=".4" fill="#840000">
<text x="256.8" y="67.7">GND</text>
<text x="221.2" y="72.8">GND</text>
</g>
</svg>
